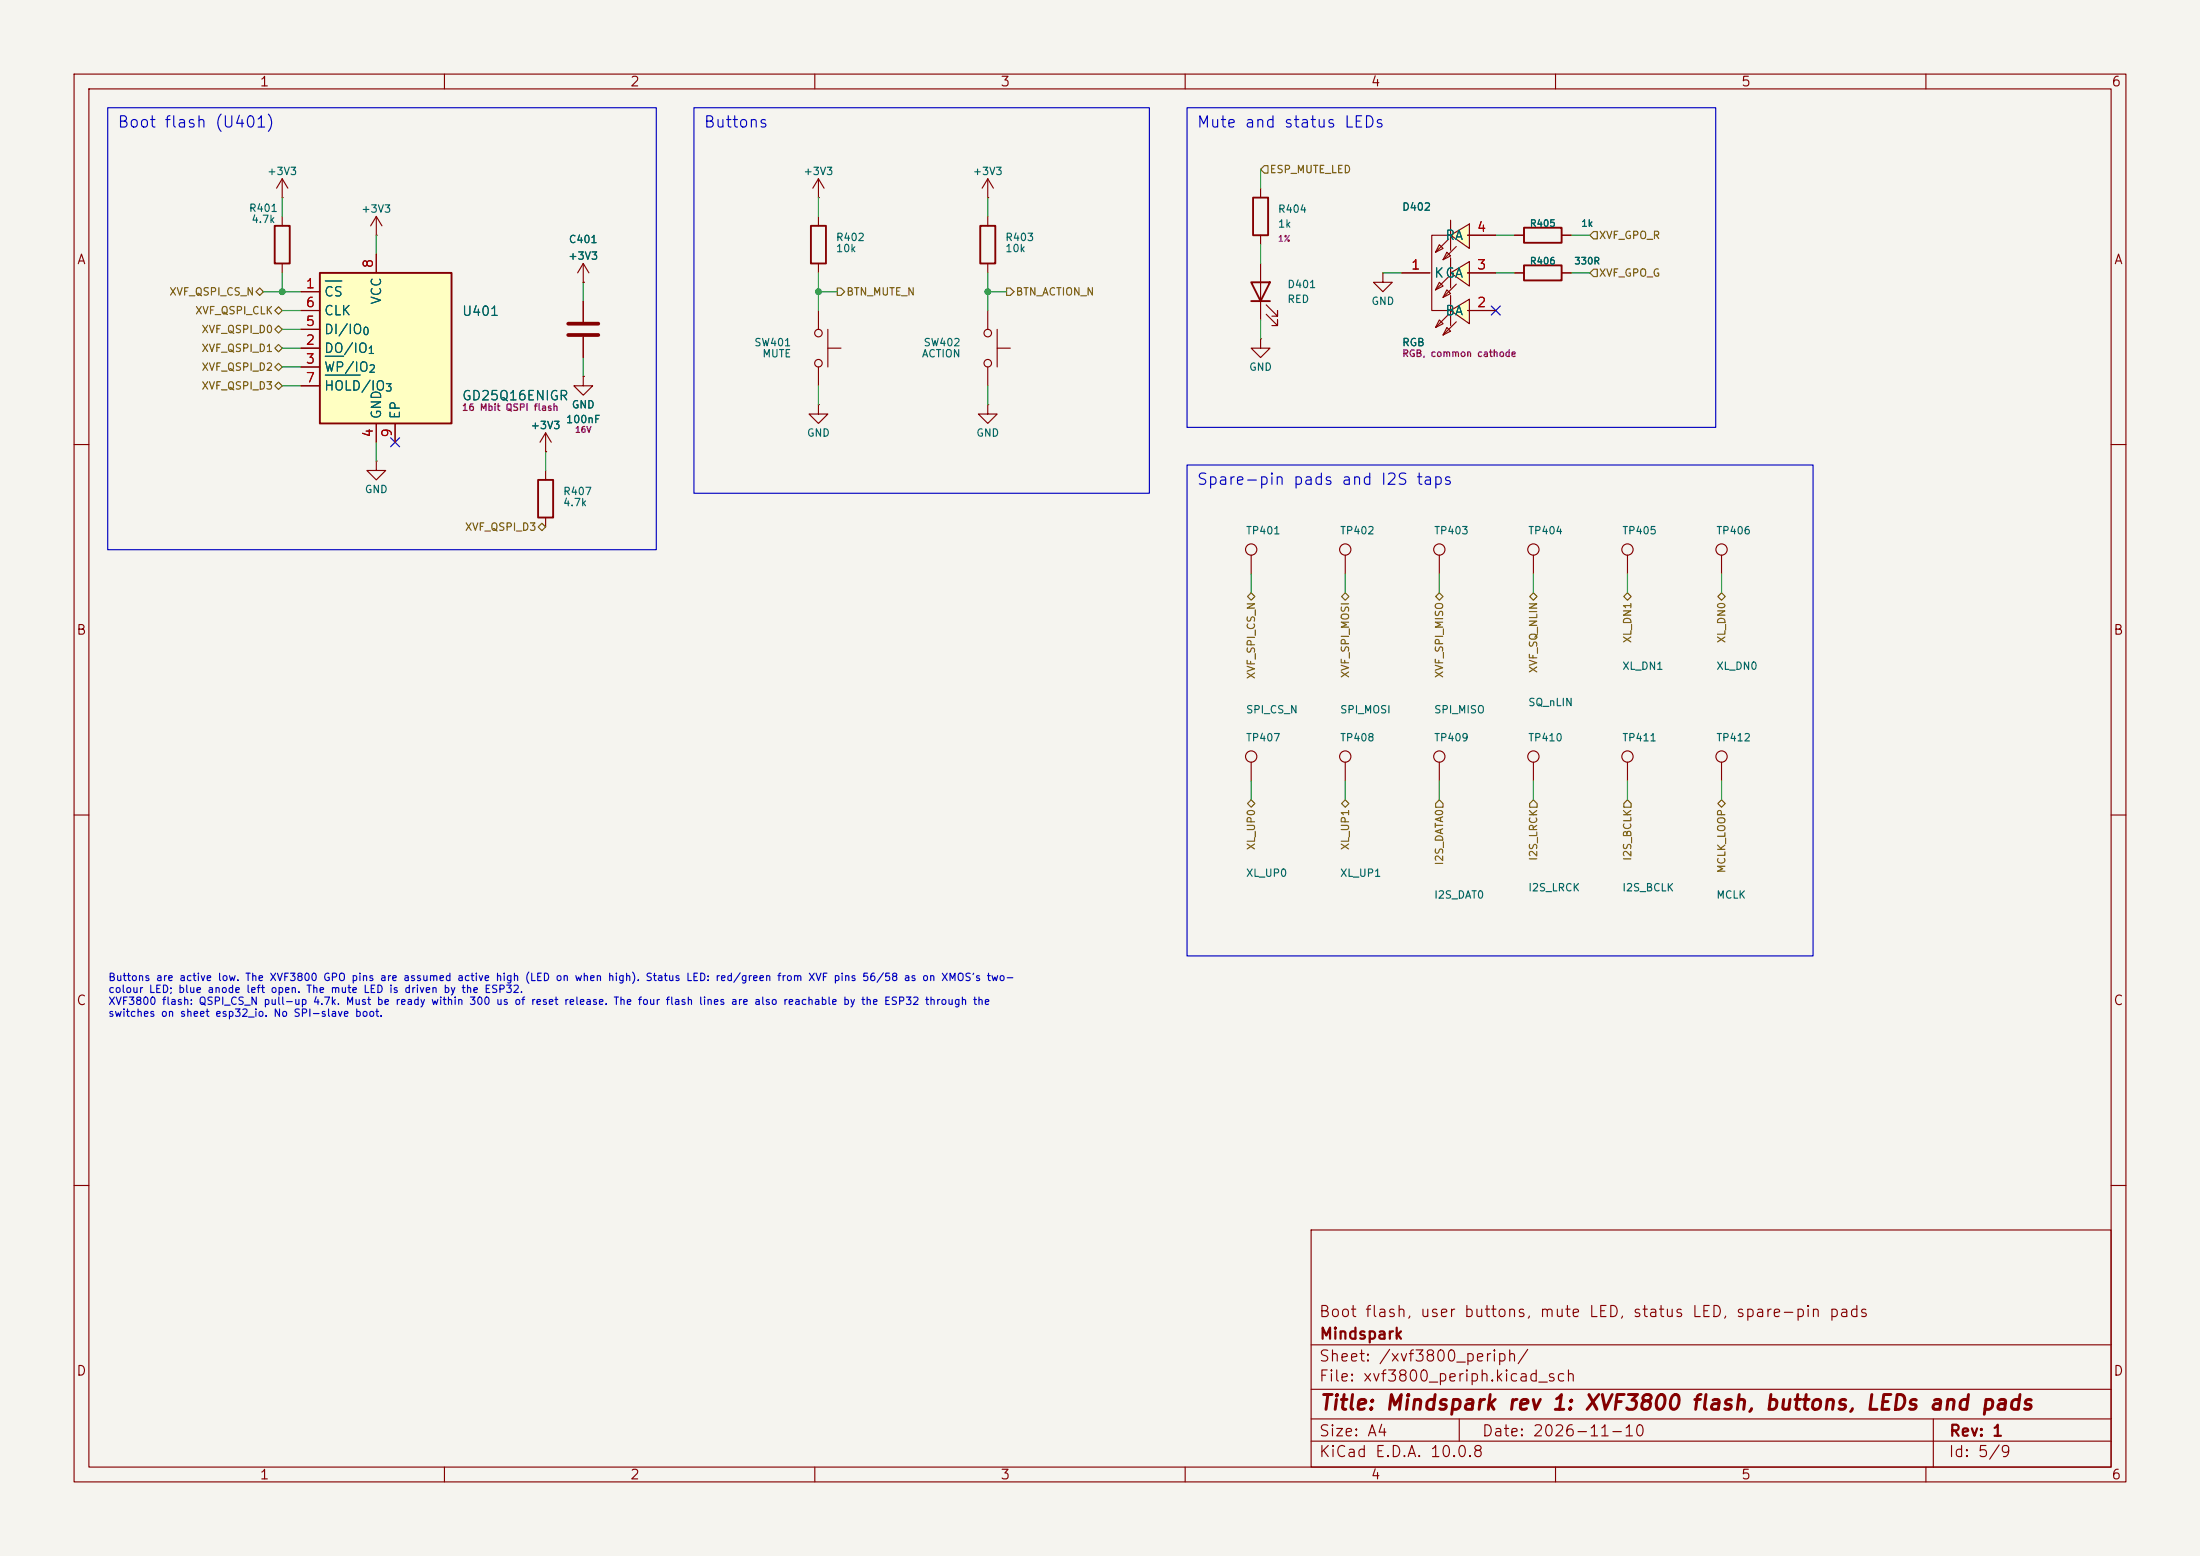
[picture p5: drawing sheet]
<svg xmlns="http://www.w3.org/2000/svg" width="297mm" height="210mm" viewBox="0 0 297 210" stroke-linecap="round" stroke-linejoin="round" font-family="sans-serif">
<path d="M0 0h297v210h-297z" fill="#f5f4ef" stroke="#f5f4ef" stroke-width=".14"/>
<g fill="none" stroke="#840000" stroke-width=".15">
<path d="M10 10h277v190h-277zM12 12h273v186h-273zM60 10v2M110 10v2M160 10v2M210 10v2M260 10v2M38.1 26.7h.1M38.1 24.1l-.8 1.3M38.1 24.1l.8 1.3M38.1 24.1v2.6M50.8 31.8h.1"/>
<path d="M50.8 29.2l-.8 1.3M50.8 29.2l.8 1.3M50.8 29.2v2.6M78.7 38.1h.1M78.7 35.6l-.7 1.2M78.7 35.6l.8 1.2M78.7 35.6v2.5M110.5 26.7h.1M110.5 24.1v2.6M110.5 29.2v1.3M110.5 35.6v1.2M110.5 24.1l-.8 1.3"/>
<path d="M110.5 24.1l.8 1.3M133.3 26.7h.1M133.3 24.1v2.6M133.3 29.2v1.3M133.3 35.6v1.2M133.3 24.1l-.7 1.3M133.3 24.1l.8 1.3M204.5 31.8h1.2M210.8 31.8h1.3M110.5 54.6v1.3h1.3l-1.3 1.3-1.3-1.3h1.3M110.5 54.6h.1M110.5 41.9v2.6"/>
<path d="M110.5 49.5v2.6M111.8 47h1.7M111.8 44.5v5M133.3 54.6v1.3h1.3l-1.3 1.3-1.2-1.3h1.2M133.3 54.6h.1M133.3 41.9v2.6M133.3 49.5v2.6M134.6 47h1.8M134.6 44.5v5M10 60h2M168.9 74.9v2.6M181.6 74.9v2.6"/>
<path d="M285 60h2M10 110h2M168.9 102.9v2.5M181.6 102.9v2.5M194.3 102.9v2.5M219.7 102.9v2.5M232.4 102.9v2.5M285 110h2M10 160h2M177 166h108v32h-108zM285 160h2M60 198v2"/>
<path d="M110 198v2M160 198v2M177 194.5h108M177 191.5h108M177 187.5h108M177 181.5h108M197 191.5v3M210 198v2M260 198v2M261 191.5v6.5"/>
<circle cx="110.5" cy="45" r=".51"/>
<circle cx="110.5" cy="49" r=".51"/>
<circle cx="133.4" cy="49" r=".51"/>
<circle cx="133.4" cy="45" r=".51"/>
<circle cx="168.9" cy="74.2" r=".76"/>
<circle cx="181.6" cy="74.2" r=".76"/>
<circle cx="168.9" cy="102.1" r=".76"/>
<circle cx="181.6" cy="102.1" r=".76"/>
<circle cx="194.3" cy="102.1" r=".76"/>
<circle cx="219.7" cy="102.1" r=".76"/>
<circle cx="232.4" cy="102.1" r=".76"/>
</g>
<path d="M109.5 30.5h2v5.1h-2zM132.3 30.5h2.1v5.1h-2.1zM205.7 30.7h5.1v2.1h-5.1z" fill="none" stroke="#840000" stroke-width=".25"/>
<path d="M43.2 36.8h17.8v20.4h-17.8z" fill="#ffffc2"/>
<path d="M37.1 30.5h2v5.1h-2zM43.2 36.8h17.8v20.4h-17.8zM205.7 35.8h5.1v2h-5.1zM72.6 64.8h2.1v5.1h-2.1z" fill="none" stroke="#840000" stroke-width=".25"/>
<g fill="none" stroke="#840000" stroke-width=".15">
<path d="M38.1 29.2v1.3M38.1 35.6v1.2M40.6 39.4h2.6M50.8 34.3v2.5M204.5 36.8h1.2M210.8 36.8h1.3M40.6 47h2.6M40.6 49.5h2.6M40.6 44.5h2.6M40.6 41.9h2.6M40.6 52.1h2.6M50.8 57.2v2.5"/>
<path d="M53.3 57.2v2.5M73.7 58.4l-.8 1.3M73.7 58.4l.7 1.3M73.7 58.4v2.6M78.7 50.8v1.3h1.3l-1.3 1.2-1.2-1.2h1.2M78.7 50.8h.1M78.7 40.6v2.8M78.7 45.5v2.8M50.8 62.2v1.3h1.3l-1.3 1.3-1.3-1.3h1.3M50.8 62.2h.1M73.7 61h.1M73.7 63.5v1.3"/>
<path d="M73.7 69.9v1.2M194.3 74.9v2.6M207 74.9v2.6M219.7 74.9v2.6M232.4 74.9v2.6M207 102.9v2.5"/>
<circle cx="194.3" cy="74.2" r=".76"/>
<circle cx="207" cy="74.2" r=".76"/>
<circle cx="219.7" cy="74.2" r=".76"/>
<circle cx="232.4" cy="74.2" r=".76"/>
<circle cx="207" cy="102.1" r=".76"/>
</g>
<path d="M43.9 37.9h2.2M43.9 48.1h2.5M43.9 50.6h4.7" fill="none" stroke="#006464" stroke-width=".15"/>
<path d="M76.7 43.7h4.1M76.7 45.2h4.1" fill="none" stroke="#840000" stroke-width=".51"/>
<g fill="#ffffc2">
<path d="M194.3 33l.5 .5-1 .5z"/>
<path d="M194.3 38.1l.5 .5-1 .5z"/>
<path d="M194.3 43.2l.5 .5-1 .5z"/>
<path d="M195.3 34l.5 .5-1 .6z"/>
<path d="M195.3 39.1l.5 .5-1 .5z"/>
<path d="M195.3 44.2l.5 .5-1 .5z"/>
<path d="M195.8 31.8l2.6-1.6v3.3z"/>
<path d="M195.8 36.8l2.6-1.5v3.3z"/>
<path d="M195.8 41.9l2.6-1.5v3.3z"/>
</g>
<g fill="none" stroke="#840000" stroke-width=".15">
<path d="M40.6 39.4h2.6M50.8 34.3v2.5M78.7 38.1h.1M170.2 25.4v1.3M170.2 31.8v1.2M170.2 35.6v7.6M186.7 36.8v1.3h1.3l-1.3 1.3-1.3-1.3h1.3M186.7 36.8h.1M189.2 36.8h3.8M194.3 33l.5 .5-1 .5zM194.3 38.1l.5 .5-1 .5zM195.3 34l.5 .5-1 .6z"/>
<path d="M195.3 39.1l.5 .5-1 .5zM195.6 32.3l-1.8 1.7M195.6 37.3l-1.8 1.8M195.8 31.8l2.6-1.6v3.3zM195.8 36.8l2.6-1.5v3.3zM195.8 29.7v4.1M195.8 34.8v4.1M195.8 39.9v4M196.1 31.8h-2.8v10.1h2.5M196.6 33.3l-1.8 1.8M196.6 38.4l-1.8 1.7M198.1 36.8h3.8"/>
<path d="M198.1 31.8h3.8M204.5 36.8h1.2M204.5 31.8h1.2M210.8 36.8h1.3M210.8 31.8h1.3M40.6 41.9h2.6M40.6 47h2.6M40.6 49.5h2.6M40.6 44.5h2.6M40.6 52.1h2.6M50.8 57.2v2.5M53.3 57.2v2.5"/>
<path d="M78.7 50.8h.1M78.7 40.6v2.8M78.7 45.5v2.8M170.2 45.7v1.3h1.2l-1.2 1.3-1.3-1.3h1.3M170.2 45.7h.1M170.9 42.4l1.6 1.5v-.7v.7h-.8M170.9 41.1l1.6 1.6v-.8v.8h-.8M194.3 43.2l.5 .5-1 .5zM195.3 44.2l.5 .5-1 .5zM195.6 42.4l-1.8 1.8M195.8 41.9l2.6-1.5v3.3zM196.6 43.4l-1.8 1.8"/>
<path d="M198.1 41.9h3.8M73.7 61h.1"/>
</g>
<path d="M168.9 38.1h2.5l-1.2 2.5zM169.2 26.7h2v5.1h-2zM168.9 40.6h2.5" fill="none" stroke="#840000" stroke-width=".25"/>
<g fill="none" stroke="#725600" stroke-width=".15">
<path d="M35.1 38.9l.5 .5-.5 .5-.5-.5zM113 38.9h.5l.5 .5-.5 .5h-.5zM135.9 38.9h.5l.5 .5-.5 .5h-.5zM170.7 22.4h.5v1h-.5l-.5-.5zM215.1 31.3h.5v1h-.5l-.5-.5zM215.1 36.3h.5v1h-.5l-.5-.5zM37.6 44l.5 .5-.5 .5-.5-.5zM37.6 41.4l.5 .5-.5 .5-.5-.5zM37.6 49l.5 .5-.5 .5-.5-.5zM37.6 51.6l.5 .5-.5 .5-.5-.5zM37.6 46.5l.5 .5-.5 .5-.5-.5zM72.7 71.1l.5-.5 .5 .5-.5 .5z"/>
<path d="M168.4 80.5l.5-.5 .5 .5-.5 .5zM181.1 80.5l.5-.5 .5 .5-.5 .5zM193.8 80.5l.5-.5 .5 .5-.5 .5zM206.5 80.5l.5-.5 .5 .5-.5 .5zM219.2 80.5l.5-.5 .5 .5-.5 .5zM231.9 80.5l.5-.5 .5 .5-.5 .5zM168.4 108.5l.5-.5 .5 .5-.5 .5zM181.1 108.5l.5-.5 .5 .5-.5 .5zM194.3 108l.5 .5v.5h-1v-.5zM207 108l.5 .5v.5h-1v-.5zM219.7 108l.5 .5v.5h-1v-.5zM231.9 108.5l.5-.5 .5 .5-.5 .5z"/>
</g>
<g fill="none" stroke="#009600" stroke-width=".15">
<path d="M35.6 39.4h5M38.1 26.7v2.5M38.1 36.8v2.6M50.8 31.8v2.5M78.7 38.1v2.5M110.5 39.4h2.5M110.5 26.7v2.5M110.5 36.8v5.1M133.3 39.4h2.6M133.3 26.7v2.5M133.3 36.8v5.1M170.2 22.9v2.5"/>
<path d="M170.2 33v2.6M186.7 36.8h2.5M201.9 36.8h2.6M201.9 31.8h2.6M212.1 36.8h2.5M212.1 31.8h2.5M38.1 41.9h2.5M38.1 47h2.5M38.1 52.1h2.5M38.1 49.5h2.5M38.1 44.5h2.5M50.8 59.7v2.5"/>
<path d="M78.7 48.3v2.5M110.5 52.1v2.5M133.3 52.1v2.5M170.2 43.2v2.5M73.7 61v2.5M168.9 77.5v2.5M181.6 77.5v2.5M194.3 77.5v2.5M207 77.5v2.5M219.7 77.5v2.5M232.4 77.5v2.5M168.9 105.4v2.6"/>
<path d="M181.6 105.4v2.6M194.3 105.4v2.6M207 105.4v2.6M219.7 105.4v2.6M232.4 105.4v2.6"/>
</g>
<path d="M52.7 59.1l1.2 1.2M53.9 59.1l-1.2 1.2M201.3 41.3l1.2 1.2M202.5 41.3l-1.2 1.2" fill="none" stroke="#000084" stroke-width=".15"/>
<path d="M14.5 14.5h74.1v59.7h-74.1zM93.7 14.5h61.5v52.1h-61.5zM160.2 14.5h71.4v43.2h-71.4zM160.2 62.8h84.6v66.2h-84.6z" fill="none" stroke="#0000c2" stroke-width=".15"/>
<path d="M43.9 37.9h2.2M43.9 48.1h2.5M43.9 50.6h4.7" fill="none" stroke="#006464" stroke-width=".15"/>
<g fill="#009600">
<circle cx="38.1" cy="39.4" r=".46"/>
<circle cx="133.3" cy="39.4" r=".46"/>
<circle cx="110.5" cy="39.4" r=".46"/>
</g>
<text font-size="2" fill="#840000" x="178" y="190.8">Title: Mindspark rev 1: XVF3800 flash, buttons, LEDs and pads</text>
<g font-size="1.5" fill="#0000c2">
<text x="15.8" y="17.6">Boot flash (U401)</text>
<text x="94.9" y="17.6">Buttons</text>
<text x="161.5" y="17.6">Mute and status LEDs</text>
<text x="161.5" y="65.8">Spare-pin pads and I2S taps</text>
</g>
<g font-size="1.5" fill="#840000">
<text x="178" y="178.1">Boot flash, user buttons, mute LED, status LED, spare-pin pads</text>
<text x="178" y="184.1">Sheet: /xvf3800_periph/</text>
<text x="178" y="181.1">Mindspark</text>
<text x="178" y="186.8">File: xvf3800_periph.kicad_sch</text>
<text x="178" y="197">KiCad E.D.A. 10.0.8</text>
<text x="178" y="194.2">Size: A4</text>
<text x="200" y="194.2">Date: 2026-11-10</text>
<text x="263" y="197">Id: 5/9</text>
<text x="263" y="194.2">Rev: 1</text>
</g>
<g font-size="1.3" fill="#840000">
<text x="35" y="12">1</text>
<text x="85" y="12">2</text>
<text x="135" y="12">3</text>
<text x="185" y="12">4</text>
<text x="235" y="12">5</text>
<text x="285" y="12">6</text>
<text x="10.3" y="36">A</text>
<text x="285.3" y="36">A</text>
<text x="10.2" y="86">B</text>
<text x="285.2" y="86">B</text>
<text x="10.2" y="136">C</text>
<text x="285.2" y="136">C</text>
<text x="10.2" y="186">D</text>
<text x="285.2" y="186">D</text>
<text x="35" y="200">1</text>
<text x="85" y="200">2</text>
<text x="135" y="200">3</text>
<text x="185" y="200">4</text>
<text x="235" y="200">5</text>
<text x="285" y="200">6</text>
</g>
<g font-size="1.3" fill="#006464">
<text x="195" y="32.7">RA</text>
<text x="43.7" y="40.3">CS</text>
<text x="51.8" y="41.2" transform="rotate(-90 51.8 41.2)">VCC</text>
<text x="193.5" y="37.8">KGA</text>
<text x="43.7" y="48">DO/IO</text>
<text x="43.7" y="45.4">DI/IO</text>
<text x="43.7" y="42.9">CLK</text>
<text x="62.3" y="43">U401</text>
<text x="195" y="42.9">BA</text>
<text x="43.7" y="50.5">WP/IO</text>
<text x="43.7" y="53">HOLD/IO</text>
<text x="51.8" y="56.7" transform="rotate(-90 51.8 56.7)">GND</text>
<text x="54.3" y="56.7" transform="rotate(-90 54.3 56.7)">EP</text>
<text x="62.3" y="54.4">GD25Q16ENIGR</text>
</g>
<g font-size="1.3" fill="#a90000">
<text x="199.3" y="31.6">4</text>
<text x="41.2" y="39.2">1</text>
<text x="41.2" y="41.8">6</text>
<text x="50.7" y="36.3" transform="rotate(-90 50.7 36.3)">8</text>
<text x="190.4" y="36.7">1</text>
<text x="199.3" y="41.8">2</text>
<text x="199.3" y="36.7">3</text>
<text x="41.2" y="46.9">2</text>
<text x="41.2" y="44.3">5</text>
<text x="41.2" y="49.4">3</text>
<text x="41.2" y="51.9">7</text>
<text x="50.7" y="59.2" transform="rotate(-90 50.7 59.2)">4</text>
<text x="53.2" y="59.2" transform="rotate(-90 53.2 59.2)">9</text>
</g>
<g font-size="1" fill="#006464">
<text x="36" y="23.9">+3V3</text>
<text x="108.4" y="23.9">+3V3</text>
<text x="131.2" y="23.9">+3V3</text>
<text x="33.5" y="28.8">R401</text>
<text x="48.7" y="29">+3V3</text>
<text x="172.5" y="29">R404</text>
<text x="189.2" y="28.7">D402</text>
<text x="33.9" y="30.3">4.7k</text>
<text x="76.6" y="35.3">+3V3</text>
<text x="76.7" y="33.1">C401</text>
<text x="112.8" y="32.8">R402</text>
<text x="112.8" y="34.3">10k</text>
<text x="135.6" y="32.8">R403</text>
<text x="135.6" y="34.3">10k</text>
<text x="172.5" y="31">1k</text>
<text x="173.7" y="39.1">D401</text>
<text x="173.7" y="41.1">RED</text>
<text x="185.1" y="41.4">GND</text>
<text x="48.8" y="45.5">0</text>
<text x="101.8" y="47">SW401</text>
<text x="124.6" y="47">SW402</text>
<text x="189.2" y="47">RGB</text>
<text x="49.6" y="48">1</text>
<text x="49.7" y="50.6">2</text>
<text x="51.9" y="53.1">3</text>
<text x="102.8" y="48.5">MUTE</text>
<text x="124.4" y="48.5">ACTION</text>
<text x="168.6" y="50.3">GND</text>
<text x="71.6" y="58.2">+3V3</text>
<text x="76.3" y="57.4">100nF</text>
<text x="77.1" y="55.4">GND</text>
<text x="108.9" y="59.2">GND</text>
<text x="131.7" y="59.2">GND</text>
<text x="49.2" y="66.8">GND</text>
<text x="75.9" y="67.1">R407</text>
<text x="75.9" y="68.6">4.7k</text>
<text x="168.1" y="72.4">TP401</text>
<text x="180.8" y="72.4">TP402</text>
<text x="193.5" y="72.4">TP403</text>
<text x="206.2" y="72.4">TP404</text>
<text x="218.9" y="72.4">TP405</text>
<text x="231.6" y="72.4">TP406</text>
<text x="206.2" y="95.5">SQ_nLIN</text>
<text x="218.9" y="90.6">XL_DN1</text>
<text x="231.6" y="90.6">XL_DN0</text>
<text x="168.1" y="100.3">TP407</text>
<text x="168.1" y="96.5">SPI_CS_N</text>
<text x="180.8" y="96.5">SPI_MOSI</text>
<text x="180.8" y="100.3">TP408</text>
<text x="193.5" y="100.3">TP409</text>
<text x="193.5" y="96.5">SPI_MISO</text>
<text x="206.2" y="100.3">TP410</text>
<text x="218.9" y="100.3">TP411</text>
<text x="231.6" y="100.3">TP412</text>
<text x="168.1" y="118.6">XL_UP0</text>
<text x="180.8" y="118.6">XL_UP1</text>
<text x="193.5" y="121.5">I2S_DAT0</text>
<text x="206.2" y="120.5">I2S_LRCK</text>
<text x="218.9" y="120.5">I2S_BCLK</text>
<text x="231.6" y="121.5">MCLK</text>
</g>
<g font-size="1" fill="#725600">
<text x="171.3" y="23.6">ESP_MUTE_LED</text>
<text x="215.8" y="32.5">XVF_GPO_R</text>
<text x="22.8" y="40.1">XVF_QSPI_CS_N</text>
<text x="114.2" y="40.1">BTN_MUTE_N</text>
<text x="137" y="40.1">BTN_ACTION_N</text>
<text x="215.8" y="37.6">XVF_GPO_G</text>
<text x="26.3" y="42.7">XVF_QSPI_CLK</text>
<text x="27.1" y="45.2">XVF_QSPI_D0</text>
<text x="27.1" y="47.7">XVF_QSPI_D1</text>
<text x="27.1" y="50.3">XVF_QSPI_D2</text>
<text x="27.1" y="52.8">XVF_QSPI_D3</text>
<text x="62.7" y="71.9">XVF_QSPI_D3</text>
<text x="220.5" y="86.9" transform="rotate(-90 220.5 86.9)">XL_DN1</text>
<text x="233.2" y="86.9" transform="rotate(-90 233.2 86.9)">XL_DN0</text>
<text x="169.7" y="91.7" transform="rotate(-90 169.7 91.7)">XVF_SPI_CS_N</text>
<text x="182.4" y="91.6" transform="rotate(-90 182.4 91.6)">XVF_SPI_MOSI</text>
<text x="195.1" y="91.6" transform="rotate(-90 195.1 91.6)">XVF_SPI_MISO</text>
<text x="207.8" y="90.9" transform="rotate(-90 207.8 90.9)">XVF_SQ_NLIN</text>
<text x="169.7" y="114.8" transform="rotate(-90 169.7 114.8)">XL_UP0</text>
<text x="182.4" y="114.8" transform="rotate(-90 182.4 114.8)">XL_UP1</text>
<text x="195.1" y="116.9" transform="rotate(-90 195.1 116.9)">I2S_DATA0</text>
<text x="207.8" y="116.3" transform="rotate(-90 207.8 116.3)">I2S_LRCK</text>
<text x="220.5" y="116.3" transform="rotate(-90 220.5 116.3)">I2S_BCLK</text>
<text x="233.2" y="117.9" transform="rotate(-90 233.2 117.9)">MCLK_LOOP</text>
</g>
<g font-size="1" fill="#0000c2">
<text x="14.5" y="132.6">Buttons are active low. The XVF3800 GPO pins are assumed active high (LED on when high). Status LED: red/green from XVF pins 56/58 as on XMOS's two-</text>
<text x="14.5" y="134.3">colour LED; blue anode left open. The mute LED is driven by the ESP32.</text>
<text x="14.5" y="135.9">XVF3800 flash: QSPI_CS_N pull-up 4.7k. Must be ready within 300 us of reset release. The four flash lines are also reachable by the ESP32 through the</text>
<text x="14.5" y="137.5">switches on sheet esp32_io. No SPI-slave boot.</text>
</g>
<g font-size=".9" fill="#006464">
<text x="206.5" y="30.8">R405</text>
<text x="206.5" y="35.9">R406</text>
<text x="212.5" y="35.9">330R</text>
<text x="213.4" y="30.8">1k</text>
</g>
<g font-size=".9" fill="#840084">
<text x="189.2" y="48.4">RGB, common cathode</text>
<text x="62.3" y="55.7">16 Mbit QSPI flash</text>
</g>
<g font-size=".8" fill="#840084">
<text x="172.5" y="32.8">1%</text>
<text x="77.6" y="58.6">16V</text>
</g>
</svg>
